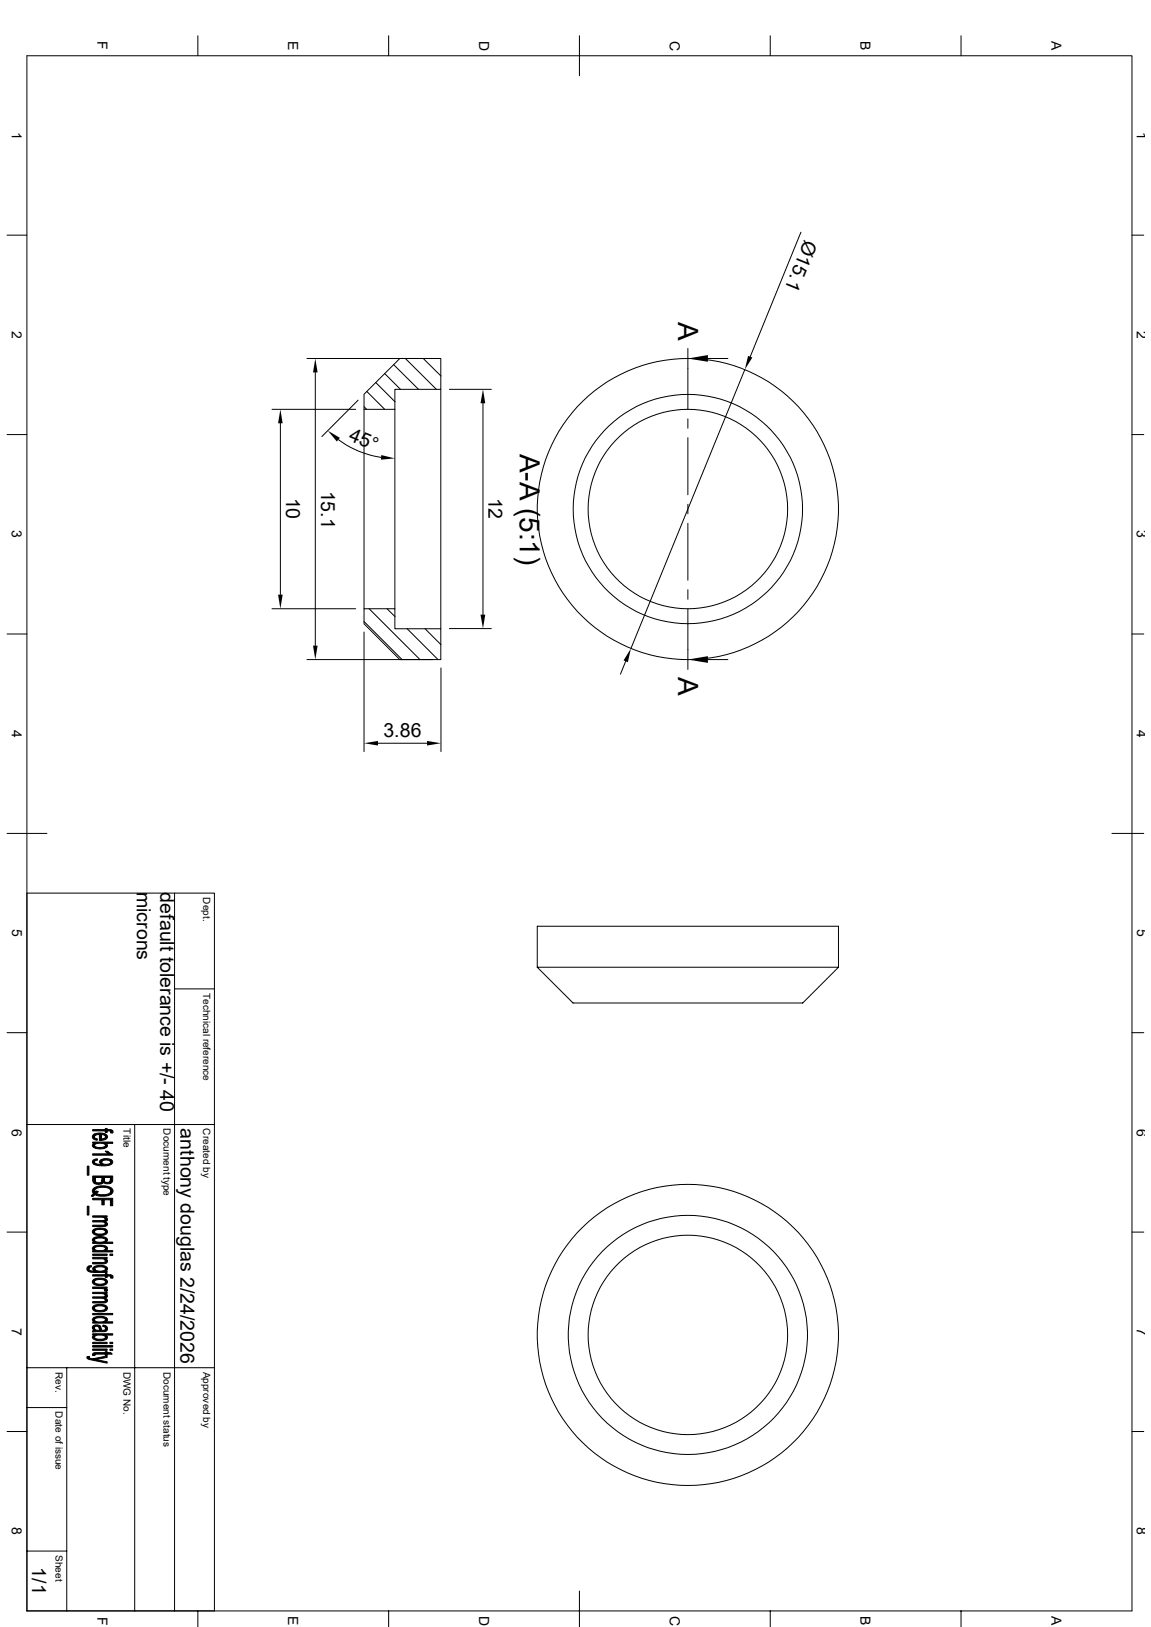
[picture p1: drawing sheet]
<svg xmlns="http://www.w3.org/2000/svg" width="297mm" height="420mm" viewBox="0 0 297 420" stroke-linecap="round" stroke-linejoin="round" font-family="sans-serif">
<g fill="none" stroke="#000" stroke-width=".26">
<path d="M6.9 14.4h285.2v401.4h-285.2zM51.1 9.2v5.2M100.3 9.2v5.2M149.5 9.2v10.4M198.8 9.2v5.2M248 9.2v5.2M206.7 59.9l-13.1 32.2M1.8 60.7h5.1M292.1 60.7h3M79.2 92.5h32.4M81.4 96.1v70.6M97 98.8l4.9 4.9"/>
<path d="M99.3 96.4l4 4.1M101.6 94.1l6.4 6.4M104.6 92.5l8 8M109.2 92.5l4.6 4.6M177.5 90v15.7M182.7 92.5h5.1M192.2 95.4l-29.4 72M1.8 112.2h5.1M70.2 105.7h21.6M72.3 109.3v44.2M87.3 113.5a24.4 24.4 0 0 0 11 4.6M92.4 103.3l-9.3 9.4"/>
<path d="M93.9 105l.7 .7M93.9 105.7v51.4M93.9 101.8l9.3-9.3h10.5v8h-11.8v5.2h-8zM94.7 101l4.6 4.7M101.9 105.7v51.4M113.7 100.5v61.8M116 100.5h10.8M124.6 104.1v54.6M177.5 108.1v2.4M177.5 113v14.7M292.1 112.2h3M177.5 130.2v2.4"/>
<path d="M177.5 135.1v14.7M70.2 157.1h21.6M93.9 157.1h8v5.2h11.8v8h-10.5l-9.3-9.3zM95.2 157.1l13.2 13.2M99.9 157.1l2 2.1M177.5 157.1v15.7M177.5 152.2v2.5M1.8 163.7h5.1M79.2 170.3h32.4M93.9 160.4l9.9 9.9M93.9 163.2v30.8M105 162.3l8 8"/>
<path d="M109.6 162.3l4.2 4.1M113.8 172.4v21.6M116 162.3h10.8M161.5 170.7l-1.4 3.3M182.7 170.3h5.1M292.1 163.7h3M97.5 191.9h12.7M1.8 215.1h10.3M286.9 215.1h8.2M6.9 230.5h48.4v185.3M45 230.5v185.3M138.6 239.1h77.8v10.6l-9.3 9.2h-59.2l-9.3-9.2z"/>
<path d="M45 255.3h10.3M138.6 249.7h77.8M1.8 266.6h5.1M292.1 266.6h3M6.9 290.3h48.4M34.8 290.3v125.5M1.8 318.1h5.1M292.1 318.1h3M6.9 353.1h48.4M17.2 353.1v62.7M1.8 369.5h5.1M6.9 363.3h10.3"/>
<path d="M292.1 369.5h3M6.9 400.4h10.3M51.1 415.8v4.1M100.3 415.8v4.1M149.5 410.7v9.2M198.8 415.8v4.1M248 415.8v4.1"/>
<circle cx="177.5" cy="131.4" r="38.9"/>
<circle cx="177.5" cy="131.4" r="29.6"/>
<circle cx="177.5" cy="131.4" r="25.7"/>
<circle cx="177.5" cy="344.6" r="38.9"/>
<circle cx="177.5" cy="344.6" r="25.7"/>
<circle cx="177.5" cy="344.6" r="30.9"/>
</g>
<g fill="#000" stroke="#000" stroke-width=".26">
<path d="M24.3 295.1l.1 .6z" fill-rule="evenodd"/>
<path d="M24 293l.3-.3 .1 .9 .7 .4v.3a.92 .92 0 0 1-1-.3 .92 .92 0 0 1-.1-1z" fill-rule="evenodd"/>
<path d="M24 299.5l1-.4 .2 .4-.7 .2-.2 .9a.68 .68 0 0 1-.3-1.1z" fill-rule="evenodd"/>
<path d="M24.3 292.7l1.1-.2 1.5 .1 .3 .2v.7l-.3-.5-.7-.1-.1 1.5h-.4v-1.5l-1 .1-.3 .5z" fill-rule="evenodd"/>
<path d="M26.2 292.9v1.1h.1l.8-.3 .1-.9a.77 .77 0 0 1 .5 .9 .77 .77 0 0 1-.9 .6l-.7 .1z" fill-rule="evenodd"/>
<path d="M24 295.3l.3-.2 .1 .6a2.11 2.11 0 0 0 2.5 .3l.3-.3v-.6a.64 .64 0 0 1 .5 .8 .64 .64 0 0 1-.7 .5l-1.3 .2a1.66 1.66 0 0 1-1.9-1z" fill-rule="evenodd"/>
<path d="M27.2 297.2h.6l.2 .2-.1 .5z" fill-rule="evenodd"/>
<path d="M23.9 291.6h3.3v-.3h.4v.3h1v.6l-.4-.3h-.6v.5h-.4v-.5h-3.3z" fill-rule="evenodd"/>
<path d="M26.1 299.3l.9-.2 1.2 .1 .4 .1v.7a1.44 1.44 0 0 0-2.4 0z" fill-rule="evenodd"/>
<path d="M23.9 294.8h5.2v.3h-1.9v.6a2.28 2.28 0 0 0-2.8-.2v-.4h-.5z" fill-rule="evenodd"/>
<path d="M23.9 297.9h4l.1-.5 1.1 .6v.2h-5.2z" fill-rule="evenodd"/>
<path d="M24.3 299.9a2.03 2.03 0 0 0 2.1 .7v-.3a1.77 1.77 0 0 0 2.2-.3v-.7a.75 .75 0 0 1 .5 .9 .75 .75 0 0 1-.9 .6l-1 .1h-2l-.9-.3z" fill-rule="evenodd"/>
<path d="M28.6 291.6l.5 .2v.7l-.6-.1z" fill-rule="evenodd"/>
<path d="M22.5 301h.4v2.4h-.4z" fill-rule="evenodd"/>
<path d="M22.5 311.4h.4v2.2h-.4z" fill-rule="evenodd"/>
<path d="M24 308.3l.2-.2-.2 .8-.5-.2z" fill-rule="evenodd"/>
<path d="M24.8 307.5l.6 .1-.6 .5z" fill-rule="evenodd"/>
<path d="M24.6 304v.7a.89 .89 0 0 0 .8 .7 .89 .89 0 0 0 .9-.8l-.1 1h-1.6z" fill-rule="evenodd"/>
<path d="M25.8 299.6l.3-.3 .3 1.3-.7-.4z" fill-rule="evenodd"/>
<path d="M23.9 315.1h2.5l.7-.2 .1 1-.4-.4-2.9-.1z" fill-rule="evenodd"/>
<path d="M24.3 317.3l.8-.3 1.6 .1 .5 .1v.8a2.04 2.04 0 0 0-2.6-.4l-.2 .4z" fill-rule="evenodd"/>
<path d="M27.1 314.2l.1 .5z" fill-rule="evenodd"/>
<path d="M23.9 313.9h3.7v.3h-.5v.3l-.8-.3h-2.4z" fill-rule="evenodd"/>
<path d="M27.3 314.2a.58 .58 0 0 1 .4 .7 .58 .58 0 0 1-.6 .4z" fill-rule="evenodd"/>
<path d="M23.9 316.3l3.1-.1 .2-.8a.62 .62 0 0 1 .5 .8 .62 .62 0 0 1-.8 .4h-3z" fill-rule="evenodd"/>
<path d="M24 317.5l.3-.2 .1 .7a2 2 0 0 0 2.6 .3l.2-.2v-.9a.81 .81 0 0 1 .5 1 .81 .81 0 0 1-.9 .6l-.9 .1a1.6 1.6 0 0 1-2.1-1z" fill-rule="evenodd"/>
<path d="M26.9 304v.6a.8 .8 0 0 0 .8 .6 .8 .8 0 0 0 .8-.7v1h-1.3l-.4-.1z" fill-rule="evenodd"/>
<path d="M24.4 307.5l.2 .3 .2-.3 .1 .6 1.6 .3a1.69 1.69 0 0 0 2.1-.9v.9l-1.5 .4h-1.3l-1.4-.4z" fill-rule="evenodd"/>
<path d="M23.9 303.6h5.2v1.2l-.6 .7v-1.5h-1.6l-.1 1.4-.1-.2-.4 .3v-1.5h-1.7l-.1 1.6-.5-.5z" fill-rule="evenodd"/>
<path d="M23.9 309.3h5.2v1.9h-.6v-1.5h-1.6v1.3h-.6v-1.3h-2.4z" fill-rule="evenodd"/>
<path d="M24.1 306.8l1.3-.6h2.2a1.36 1.36 0 0 1 1.5 1.6l-.5 .6v-.9a1.53 1.53 0 0 0-1.9-1h-.5a1.53 1.53 0 0 0-1.8 1v.9l-.2 .3v-.6a.88 .88 0 0 1-.1-1.3z" fill-rule="evenodd"/>
<path d="M22.9 326.8l.7-.1-.1 .4-.4 .1-.2 .3z" fill-rule="evenodd"/>
<path d="M23.9 339h5.2v.4h-5.2z" fill-rule="evenodd"/>
<path d="M24.1 319.6l.2-.2 .1 1.3a.58 .58 0 0 1-.5-.4 .58 .58 0 0 1 .2-.7z" fill-rule="evenodd"/>
<path d="M24.1 321.8l.2-.2 .1 1.2-.6-.4z" fill-rule="evenodd"/>
<path d="M22.6 327.1l.3-.3v.7a1.09 1.09 0 0 0 1.5 .6v.4a1.69 1.69 0 0 1-2-.9z" fill-rule="evenodd"/>
<path d="M24.3 330.2l1-.3 1.5 .1 .4 .2v.7a2.12 2.12 0 0 0-2.7-.3l-.1 .3z" fill-rule="evenodd"/>
<path d="M23.9 334.8l3.2-.2 .1 1-.1-.3-.5-.1-2.7-.1z" fill-rule="evenodd"/>
<path d="M24.3 337l1.1-.3 1.5 .1 .3 .2v.7a1.77 1.77 0 0 0-2.1-.6l-.5 .3-.2 .3z" fill-rule="evenodd"/>
<path d="M27.2 327.6v.5z" fill-rule="evenodd"/>
<path d="M27.1 324.9l.1 .6z" fill-rule="evenodd"/>
<path d="M27.1 333.9l.1 .5z" fill-rule="evenodd"/>
<path d="M23.9 324.6h3.7v.3h-.5v.3l-.6-.2h-2.6z" fill-rule="evenodd"/>
<path d="M24.5 327.6a1.98 1.98 0 0 0 2.3 .4l.4-.4v.5h.4v.4h-3.2z" fill-rule="evenodd"/>
<path d="M23.9 332.2h3.7v.4h-.5v.4l-.7-.4h-2.5z" fill-rule="evenodd"/>
<path d="M23.9 333.6h3.7v.3h-.5v.3l-.7-.3h-2.5z" fill-rule="evenodd"/>
<path d="M23.9 323.7h3.7v.4h-3.7z" fill-rule="evenodd"/>
<path d="M24.3 319.4l1.8-.2a1.37 1.37 0 0 1 1.6 1l-.5 .4v-.5a2.3 2.3 0 0 0-2.5-.4l-.3 .4z" fill-rule="evenodd"/>
<path d="M24.3 321.6l1.8-.2a1.31 1.31 0 0 1 1.6 .9l-.5 .5v-.5a2.3 2.3 0 0 0-2.5-.4l-.3 .4z" fill-rule="evenodd"/>
<path d="M23.9 325.9h2.9l.4-.3 .1-.6a.69 .69 0 0 1 .4 .9 .69 .69 0 0 1-.9 .3l-2.9 .1z" fill-rule="evenodd"/>
<path d="M24.1 327.1l1-.4 1-.1a1.43 1.43 0 0 1 1.6 1l-.5 .5v-.5a1.95 1.95 0 0 0-2.3-.5l-.4 .4-.1 1v-.4l-.5-.5z" fill-rule="evenodd"/>
<path d="M24.1 330.4l.2-.2 .1 .7a1.7 1.7 0 0 0 2.1 .5l.7-.3v-.9a.83 .83 0 0 1 .5 1 .83 .83 0 0 1-1 .6l-.5 .1a2.06 2.06 0 0 1-2.4-.9z" fill-rule="evenodd"/>
<path d="M27.1 332.6l.6 .3-.1 .5-.6-.2z" fill-rule="evenodd"/>
<path d="M27.3 333.9a.58 .58 0 0 1 .4 .7 .58 .58 0 0 1-.6 .5z" fill-rule="evenodd"/>
<path d="M23.9 336h2.9l.4-.3v-.6a.64 .64 0 0 1 .5 .8 .64 .64 0 0 1-.8 .4h-3z" fill-rule="evenodd"/>
<path d="M24 337.2l.3-.2 .1 .7a2.12 2.12 0 0 0 2.7 .2l.1-.9a.83 .83 0 0 1 .5 1 .83 .83 0 0 1-1 .5l-.5 .1a1.92 1.92 0 0 1-2.4-.9z" fill-rule="evenodd"/>
<path d="M23.9 329.1h3.3v-.3h.4v.3h1v.6l-.4-.3h-.6v.4h-.4v-.4h-3.3z" fill-rule="evenodd"/>
<path d="M28.4 323.7h.7v.4h-.7z" fill-rule="evenodd"/>
<path d="M23.9 320.7h.5v-.4a2.24 2.24 0 0 0 2.8-.2v.5h1.9v.4h-5.2z" fill-rule="evenodd"/>
<path d="M23.9 322.8h.5v-.3a2.5 2.5 0 0 0 2.8-.1v.4h1.9v.4h-5.2z" fill-rule="evenodd"/>
<path d="M28.6 329.1l.5 .2v.6h-.6z" fill-rule="evenodd"/>
<path d="M22.5 350.2l.6-.1-.1 .8-.5-.3z" fill-rule="evenodd"/>
<path d="M23.9 347.3h5.2v.4h-5.2z" fill-rule="evenodd"/>
<path d="M24.3 342.8l.1 .7z" fill-rule="evenodd"/>
<path d="M24.1 340.2l.2-.1 .1 1.1-.6-.5z" fill-rule="evenodd"/>
<path d="M24.3 344.7l.1 .4z" fill-rule="evenodd"/>
<path d="M24.1 349.3l.4-.1v.7h-.6z" fill-rule="evenodd"/>
<path d="M23.9 342.3a1.65 1.65 0 0 1 2 0l-.1 1.1a.96 .96 0 0 0-1.1-1l-.4 .2v.8l-.4-.5z" fill-rule="evenodd"/>
<path d="M26.6 342.1l.6 .1v.7l-.1-.3-.6-.2z" fill-rule="evenodd"/>
<path d="M23.9 350.8l3.7-.8v.4l-2.8 .5z" fill-rule="evenodd"/>
<path d="M23 350.4l.4 .3 4.2 .8v.4l-4.5-1z" fill-rule="evenodd"/>
<path d="M23.9 346.5h3.7v.3h-3.7z" fill-rule="evenodd"/>
<path d="M23.9 348.2h3.7v.4h-3.7z" fill-rule="evenodd"/>
<path d="M24.3 340.1l1.9-.3a1.1 1.1 0 0 1 1.5 1.1l-.5 .3v-.5a2.02 2.02 0 0 0-2.3-.5l-.5 .5z" fill-rule="evenodd"/>
<path d="M24.4 343l.5 .4h.9l.1-1.1 .1 .2a.72 .72 0 0 0 .3 .8 .72 .72 0 0 0 .8 0l.1-1.1a.84 .84 0 0 1 .5 1.1 .84 .84 0 0 1-1.2 .4l-2.6 .2v-.4h.5z" fill-rule="evenodd"/>
<path d="M24.1 344.8l.2-.1 .1 .4a1.85 1.85 0 0 0 2.1 .6l.6-.3 .1-.8a.68 .68 0 0 1 .5 .9 .68 .68 0 0 1-.8 .4l-1.2 .2a1.44 1.44 0 0 1-1.8-1.1z" fill-rule="evenodd"/>
<path d="M24.5 349.2h2.7v-.3h.4v.3h1l.4 .3h-1.4v.4h-.4v-.4h-2.6l-.1 .2z" fill-rule="evenodd"/>
<path d="M28.4 346.5h.7v.3h-.7z" fill-rule="evenodd"/>
<path d="M28.4 348.2h.7v.4h-.7z" fill-rule="evenodd"/>
<path d="M23.9 341.2h.5v-.3a2.5 2.5 0 0 0 2.8-.1v.4h1.9v.3h-5.2z" fill-rule="evenodd"/>
<path d="M23.9 344.3h5.2v.3h-1.9v.6a2.2 2.2 0 0 0-2.6-.4l-.2 .2v-.4h-.5z" fill-rule="evenodd"/>
</g>
<g fill="#000">
<path d="M81.4 92.5l.6 3.6h-1.2zM177.5 92.5l5.2-.8v1.7zM193 91.9l1.1 .4-1.9 3.1zM72.3 105.7l.6 3.6h-1.1zM84.6 111.2l3.1 1.8-.8 1zM98.4 117.5l3.5 .8-3.6 .4zM124.6 100.5l.6 3.6h-1.2zM71.8 153.5h1.1l-.6 3.6zM124 158.7h1.2l-.6 3.6zM80.8 166.7h1.2l-.6 3.6zM162.8 167.4l-.8 3.5-1.1-.4zM177.5 170.3l5.2-.9v1.7z"/>
<path d="M93.9 191.9l3.6-.6v1.1zM110.2 191.3l3.6 .6-3.6 .5z"/>
</g>
<g font-size="7.2">
<text x="175" y="83.1" transform="rotate(90 175 83.1)">A</text>
<text x="134.1" y="117.1" transform="rotate(90 134.1 117.1)">A-A (5:1)</text>
<text x="175" y="174.9" transform="rotate(90 175 174.9)">A</text>
</g>
<g font-size="5">
<text x="207.7" y="61.7" transform="rotate(112 207.7 61.7)">Ø15.1</text>
<text x="89.7" y="113.7" transform="rotate(23 89.7 113.7)">45°</text>
<text x="73.8" y="128.4" transform="rotate(90 73.8 128.4)">10</text>
<text x="82.9" y="126.7" transform="rotate(90 82.9 126.7)">15.1</text>
<text x="126.1" y="128.4" transform="rotate(90 126.1 128.4)">12</text>
<text x="99" y="190.4">3.86</text>
<text x="35.3" y="230.2" transform="rotate(90 35.3 230.2)">microns</text>
<text x="41.4" y="230.4" transform="rotate(90 41.4 230.4)">default tolerance is +/- 40</text>
<text x="46.6" y="291.3" transform="rotate(90 46.6 291.3)">anthony douglas 2/24/2026</text>
<text x="8.3" y="404.6" transform="rotate(90 8.3 404.6)">1/1</text>
</g>
<g font-size="3.6">
<text x="25.1" y="10.7" transform="rotate(90 25.1 10.7)">F</text>
<text x="74.4" y="10.6" transform="rotate(90 74.4 10.6)">E</text>
<text x="123.6" y="10.5" transform="rotate(90 123.6 10.5)">D</text>
<text x="172.8" y="10.5" transform="rotate(90 172.8 10.5)">C</text>
<text x="222.1" y="10.6" transform="rotate(90 222.1 10.6)">B</text>
<text x="271.3" y="10.6" transform="rotate(90 271.3 10.6)">A</text>
<text x="3.1" y="34" transform="rotate(90 3.1 34)">1</text>
<text x="293.4" y="34" transform="rotate(90 293.4 34)">1</text>
<text x="3.1" y="85.4" transform="rotate(90 3.1 85.4)">2</text>
<text x="293.4" y="85.4" transform="rotate(90 293.4 85.4)">2</text>
<text x="3.1" y="136.9" transform="rotate(90 3.1 136.9)">3</text>
<text x="293.4" y="136.9" transform="rotate(90 293.4 136.9)">3</text>
<text x="3.1" y="188.4" transform="rotate(90 3.1 188.4)">4</text>
<text x="293.4" y="188.4" transform="rotate(90 293.4 188.4)">4</text>
<text x="3.1" y="239.9" transform="rotate(90 3.1 239.9)">5</text>
<text x="293.4" y="239.9" transform="rotate(90 293.4 239.9)">5</text>
<text x="3.1" y="291.3" transform="rotate(90 3.1 291.3)">6</text>
<text x="293.4" y="291.3" transform="rotate(90 293.4 291.3)">6</text>
<text x="3.1" y="342.8" transform="rotate(90 3.1 342.8)">7</text>
<text x="293.4" y="342.8" transform="rotate(90 293.4 342.8)">7</text>
<text x="3.1" y="394.3" transform="rotate(90 3.1 394.3)">8</text>
<text x="293.4" y="394.3" transform="rotate(90 293.4 394.3)">8</text>
<text x="25.1" y="417.3" transform="rotate(90 25.1 417.3)">F</text>
<text x="74.4" y="417.2" transform="rotate(90 74.4 417.2)">E</text>
<text x="123.6" y="417.1" transform="rotate(90 123.6 417.1)">D</text>
<text x="172.8" y="417.1" transform="rotate(90 172.8 417.1)">C</text>
<text x="222.1" y="417.2" transform="rotate(90 222.1 417.2)">B</text>
<text x="271.3" y="417.2" transform="rotate(90 271.3 417.2)">A</text>
</g>
<g font-size="2.6">
<text x="52.5" y="231.6" transform="rotate(90 52.5 231.6)">Dept.</text>
<text x="52.5" y="256.3" transform="rotate(90 52.5 256.3)">Technical reference</text>
<text x="31.9" y="291.3" transform="rotate(90 31.9 291.3)">Title</text>
<text x="42.2" y="291.3" transform="rotate(90 42.2 291.3)">Document type</text>
<text x="52.5" y="291.3" transform="rotate(90 52.5 291.3)">Created by</text>
<text x="14.4" y="354.1" transform="rotate(90 14.4 354.1)">Rev.</text>
<text x="31.9" y="354.1" transform="rotate(90 31.9 354.1)">DWG No.</text>
<text x="42.2" y="354.1" transform="rotate(90 42.2 354.1)">Document status</text>
<text x="52.5" y="354.1" transform="rotate(90 52.5 354.1)">Approved by</text>
<text x="14.4" y="364.4" transform="rotate(90 14.4 364.4)">Date of issue</text>
<text x="14.4" y="401.4" transform="rotate(90 14.4 401.4)">Sheet</text>
</g>
</svg>
